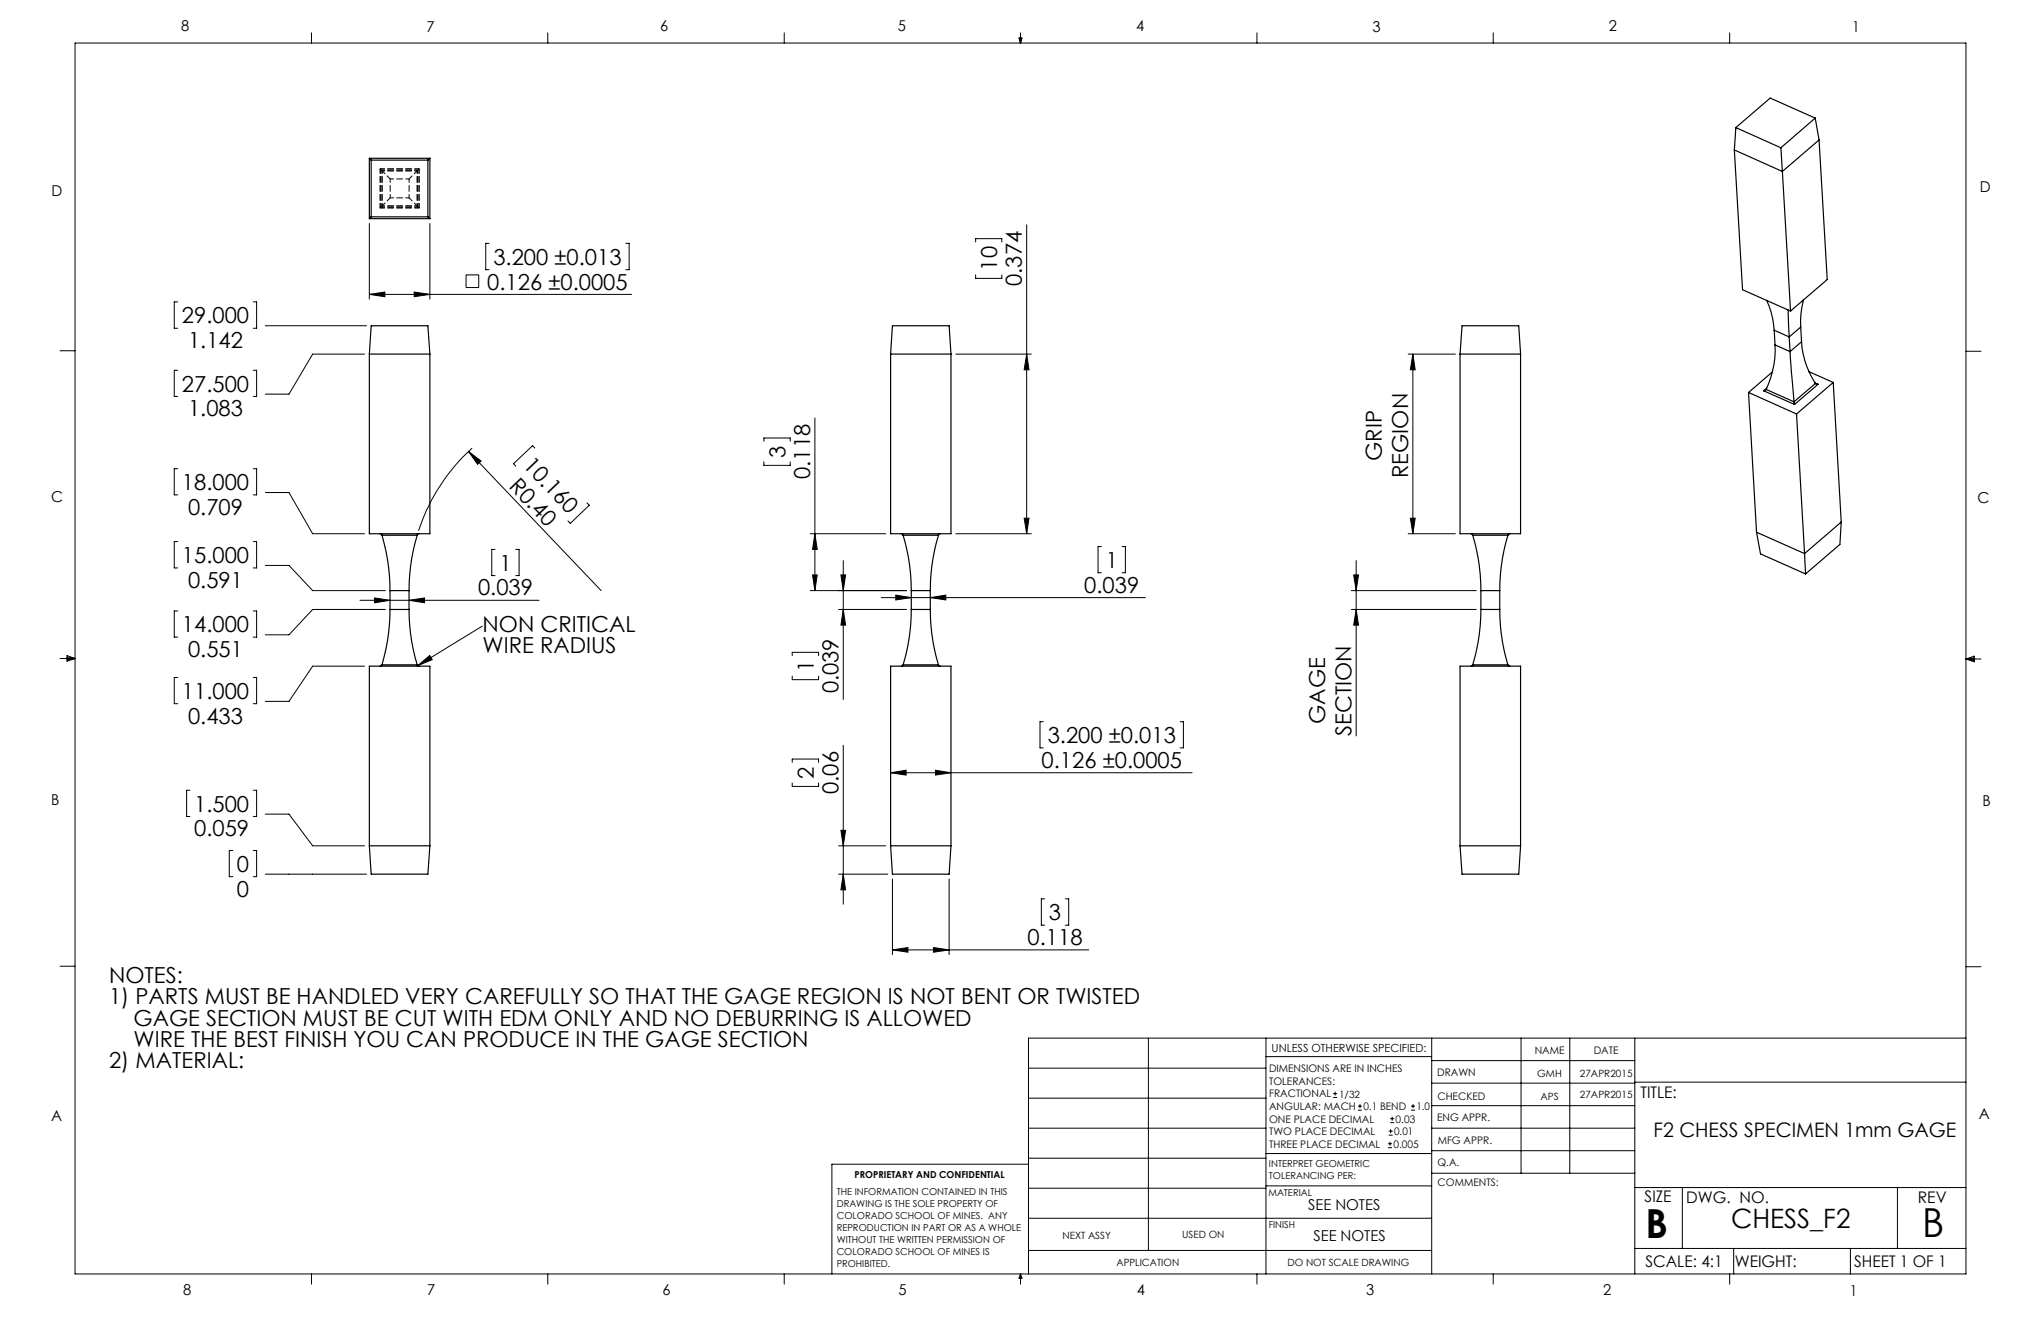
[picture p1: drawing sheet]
<svg xmlns="http://www.w3.org/2000/svg" width="432mm" height="279mm" viewBox="0 0 432 279" stroke-linecap="round" stroke-linejoin="round" font-family="sans-serif">
<g fill="none" stroke="#000" stroke-width=".21">
<path d="M15.9 9.1h400v260.4h-400zM65.9 6.9v2.2M115.9 6.9v2.2M165.9 6.9v2.2M215.6 8h.6l-.3 1.1zM215.7 8l.2 1.1M215.9 6.9v2.2M216 8l-.1 1.1M265.9 6.9v2.2M315.9 6.9v2.2M365.9 6.9v2.2M78.1 47.3v16"/>
<path d="M90.9 47.3v16M98.6 58.1h2.7v2.7h-2.7zM103.5 51.5h-.7v5.5h.7M132.4 51.5h.7v5.5h-.7M206.4 51.2v-.7h5.5v.7M206.4 58.1v.8h5.5v-.8M217.2 47.6v65.3M12.7 74.2h3.2M37.6 63.9h-.7v5.5h.7M37.6 78.3h-.7v5.6h.7M53.6 63.9h.7v5.5h-.7M53.6 78.3h.7v5.6h-.7"/>
<path d="M56.1 68.9h21.4M77.1 74.9h-11l-5 8.5h-5M78.1 62.3h55.5M78.1 62.3l3.3-.5v1zM87.6 61.8l3.3 .5-3.3 .5zM202.2 74.9h16M217.2 74.9l.5 3.3h-1zM297.9 74.9h10M298.9 74.9l.5 3.3h-1zM298.9 74.9v38M415.9 74.3h3.2M37.6 99.1h-.7v5.6h.7"/>
<path d="M53.6 99.1h.7v5.6h-.7M99.1 95.5l2.7 2-.8 .7zM99.1 95.5l28.1 29.4M99.9 94.8a41.3 41.3 0 0 0-11.4 17.5M113.1 94.8l-.4-.5-4 3.8 .4 .5M161.6 93.3v-.7h5.6v.7M161.6 97.7v.7h5.6v-.7M172.4 88.4v36.5M37.6 114.5h-.7v5.6h.7M53.6 114.5h.7v5.6h-.7M56.1 119.6h5l5 5.3h15.4M56.1 104.2h5l5 8.7h11"/>
<path d="M104.7 116.2h-.7v5.5h.7M109.1 116.2h.7v5.5h-.7M124.2 106.4l.5 .5-4 3.8-.5-.5M171.4 112.9h16M172.4 112.9l.5 3.3h-1zM178.4 118.6v29.4M202.2 112.9h16M216.7 109.6h1l-.5 3.3zM233 115.6h-.7v5.5h.7M237.4 115.6h.7v5.5h-.7M286.9 118.6v37M297.9 112.9h10"/>
<path d="M298.4 109.6h1l-.5 3.3zM12.7 139.3h3.2M14.2 139.1l1.7 .2M14.2 138.7l1.7 .6-1.7 .5zM15.9 139.3l-1.7 .3M37.6 129.2h-.7v5.6h.7M53.6 129.2h.7v5.6h-.7M76.2 127h37.9M79.2 126.5l3.3 .5-3.3 .5zM81.5 128.9h-15.4l-5 5.4h-5M86.5 127l3.3-.5v1zM102 132.4l-13.6 8.4"/>
<path d="M167.6 138.7v-.7h5.6v.7M171.4 124.9h20.4M171.9 121.6h1l-.5 3.3zM177.4 128.9h14.4M177.9 121.6h1l-.5 3.3zM178.4 128.9l.5 3.3h-1zM186.4 126.4h55.9M189.5 125.9l3.3 .5-3.3 .5zM196.8 126.4l3.3-.5v1zM285.9 128.9h26.4M285.9 124.9h26.4M286.4 121.6h1l-.5 3.3z"/>
<path d="M286.9 128.9l.5 3.3h-1zM415.9 139.4h3.2M415.9 139.4l1.8-.6v1.2zM415.9 139.4l1.8 .3M417.7 139.2l-1.8 .2M37.6 143.3h-.7v5.5h.7M53.6 143.3h.7v5.5h-.7M77.1 140.9h-11l-5 7.4h-5M88.4 140.8l2.5-2.2 .5 .9zM167.6 143v.8h5.6v-.8M178.4 157.6v33.6M220.7 152.6h-.7v5.6h.7"/>
<path d="M249.7 152.6h.7v5.6h-.7M40.2 167.1h-.7v5.6h.7M49.2 179.9h-.7v5.5h.7M53.6 179.9h.7v5.5h-.7M53.6 167.1h.7v5.6h-.7M56.1 172.2h5l5 6.7h11M167.6 161.3v-.8h5.6v.8M167.6 165.6v.7h5.6v-.7M177.4 178.9h10M177.9 175.6h1l-.5 3.3zM188.4 163.4l3.3-.5v1zM188.4 163.4h63.8"/>
<path d="M197.9 162.9l3.3 .5-3.3 .5zM56.1 184.9h21.4M177.4 184.9h10.4M178.4 184.9l.5 3.3h-1zM188.8 185.9v16M200.8 185.9v16M221 190.1h-.7v5.6h.7M225.4 190.1h.7v5.6h-.7M12.7 204.4h3.2M188.8 200.9h41.5M188.8 200.9l3.3-.5v1zM197.5 200.4l3.3 .5-3.3 .5z"/>
<path d="M243 219.6v44.9M267.8 219.6v49.9M302.9 219.6v49.9M321.8 219.6v28.5M332.1 219.6v28.5M345.9 219.6v49.9M415.9 204.5h3.2M415.9 219.6h-198.3v49.9M217.6 238.6h50.2M217.6 232.3h50.2M217.6 225.9h50.2M267.8 223.5h35.1"/>
<path d="M282 232.1h.9M282 231.3h.9M282.5 230.9v.8M287.3 234.8h.8M287.3 234h.8M287.7 233.5v.9M293.8 239.3h.8M294.1 237.5h.9M294.1 236.6h.9M294.2 238.8v.9M294.5 236.2v.8M298.5 234.8h.9"/>
<path d="M298.5 234h.9M298.9 233.5v.9M302.9 233.9h43M302.9 229.1h43M302.9 224.3h43M302.9 238.6h43M345.9 228.9h70M217.6 257.7h85.3M217.6 251.3h50.2M217.6 245h50.2M217.6 246.2h-41.6v23.3M267.8 250.8h35.1"/>
<path d="M267.8 244h35.1M293.7 242.7h.8M293.7 241.9h.8M293.8 240.1h.8M294.1 241.5v.8M302.9 248.1h43M302.9 243.4h43M345.9 251.2h70M355.9 251.2v12.9M401.4 251.2v12.9M65.9 269.5v2.1M115.9 269.5v2.1"/>
<path d="M165.9 269.5v2.1M215.9 269.5v2.1M215.9 269.5l.3 .8h-.6zM217.6 264.5h85.3M265.9 269.5v2.1M315.9 269.5v2.1M345.9 264.1h70M365.9 269.5v2.1M366.8 264.1v5.4M391.5 264.1v5.4"/>
</g>
<g fill="#000">
<path d="M99.1 95.5l2.7 2-.8 .7zM88.4 140.8l2.5-2.2 .5 .9z"/>
<path d="M79.2 126.5l3.3 .5-3.3 .5zM86.5 127l3.3-.5v1zM189.5 125.9l3.3 .5-3.3 .5zM196.8 126.4l3.3-.5v1z"/>
<path d="M177.9 121.6h1l-.5 3.3zM178.4 128.9l.5 3.3h-1zM298.9 74.9l.5 3.3h-1zM298.4 109.6h1l-.5 3.3zM286.4 121.6h1l-.5 3.3zM286.9 128.9l.5 3.3h-1z"/>
<path d="M188.4 163.4l3.3-.5v1zM197.9 162.9l3.3 .5-3.3 .5z"/>
<path d="M178.4 184.9l.5 3.3h-1zM177.9 175.6h1l-.5 3.3zM171.9 121.6h1l-.5 3.3zM172.4 112.9l.5 3.3h-1zM216.7 109.6h1l-.5 3.3zM217.2 74.9l.5 3.3h-1z"/>
<path d="M197.5 200.4l3.3 .5-3.3 .5zM188.8 200.9l3.3-.5v1zM87.6 61.8l3.3 .5-3.3 .5zM78.1 62.3l3.3-.5v1z"/>
</g>
<g fill="none" stroke="#000" stroke-width=".25">
<path d="M78.1 33.5v12.7M78.1 33.5l.4 .4M78.1 33.5h12.8M78.5 33.9v12M78.5 33.9h12M90.5 33.9v12M90.9 33.5v12.7M90.9 33.5l-.4 .4M366.9 31.7l10.2 4.6M366.9 31.7l1.8 29.6 10.1 4.5M367.2 27l-.3 4.7M367.2 27l9.6 4.3"/>
<path d="M376.8 31.3l.3 5M377.1 36.3l1.7 29.5M384 25l-7.2 6.3M384 25l.8 4.6M384 25l-9.5-4.3-7.3 6.3M384.8 29.6l-7.7 6.7M384.8 29.6l1.8 29.5-7.8 6.7M78.1 46.2h12.8M78.5 45.9h12M78.5 45.9l-.4 .3M90.5 45.9l.4 .3M78.1 74.9v38h12.8v-38"/>
<path d="M78.1 74.9h12.8M78.1 74.9l.4-6h12l.4 6M188.4 74.9h12.8M188.4 74.9v38h12.8v-38M188.4 74.9l.4-6h12l.4 6M308.9 74.9h12.8M308.9 74.9v38h12.8v-38M308.9 74.9l.4-6h12l.4 6M373.8 63.5a17.3 17.3 0 0 1 1.6 6.3M374.9 78.7l-5 4.3M375.4 69.8l3.1 1.5M375.4 69.8l.1 3.2"/>
<path d="M375.5 73a19.8 19.8 0 0 1-1.8 9.4M375.5 73l3.2 1.4M378.3 65.6l.2 5.7M378.5 71.3l.2 3.1M378.7 74.4l.9 10.6M381 69.2l-2.5 2.1M381 69.2l.1 3.1M381.1 72.3a17.9 17.9 0 0 0 3 8.8M381.1 72.3l-2.4 2.1M381.5 63.5v.4a17.2 17.2 0 0 0-.5 5.3M382.7 78.6l5.1 2.3M369.9 83l10.2 4.6"/>
<path d="M369.9 83l1.7 29.6M373.1 82.7l6.6 2.8M373.7 82.4l-.6 .3M373.7 82.4l5.9 2.6M373.8 82.1l-.7 .6M379.6 85l.1 .5M380.1 87.6l1.7 29.5M384 81l.6 .3M384.1 81.1l.5 .2M384.1 81.1l-4.5 3.9M384.6 81.3l-4.9 4.2M387.8 80.9l-7.7 6.7"/>
<path d="M387.8 80.9l1.7 29.5M80.4 112.9l.4 .3M80.8 113.2l.8 3.3 .6 3.3 .3 5.1M80.8 113.2h7.5M88.3 113.2l-1.2 4.9-.4 3.4-.2 3.4M88.7 112.9l-.4 .3M190.7 112.9l.4 .3M191.1 113.2l1.1 4.9 .5 3.4 .1 3.4M191.1 113.2h7.4M198.5 113.2l-1.1 4.9-.4 3.4-.2 3.4M198.9 112.9l-.4 .3M311.2 112.9l.4 .3"/>
<path d="M311.6 113.2l1.1 4.9 .5 3.4 .1 3.4M311.6 113.2h7.4M319 113.2l-1.1 4.9-.5 3.4-.1 3.4M319.4 112.9l-.4 .3M371.6 112.6l10.2 4.5M371.6 112.6l.9 4.6 9.5 4.2M381.8 117.1l.2 4.3M389.5 110.4l-7.7 6.7M389.5 110.4l-.2 4.7-7.3 6.3M82.5 128.9l-.3 5.1-.6 3.3-.8 3.3M82.5 128.9h4M82.5 124.9h4"/>
<path d="M82.5 124.9v4M86.5 128.9l.2 3.4 .4 3.4 1.2 4.9M86.5 124.9v4M192.8 128.9l-.1 3.4-.5 3.4-1.1 4.9M192.8 128.9h4M192.8 124.9h4M192.8 124.9v4M196.8 128.9l.2 3.4 .4 3.4 1.1 4.9M196.8 124.9v4M313.3 128.9l-.1 3.4-.5 3.4-1.1 4.9M313.3 128.9h4M313.3 124.9h4"/>
<path d="M313.3 124.9v4M317.3 128.9l.1 3.4 .5 3.4 1.1 4.9M317.3 124.9v4M80.8 140.6l-.4 .3M80.8 140.6h7.5M88.3 140.6l.4 .3M191.1 140.6l-.4 .3M191.1 140.6h7.4M198.5 140.6l.4 .3M311.6 140.6l-.4 .3M311.6 140.6h7.4M319 140.6l.4 .3"/>
<path d="M78.1 178.9h12.8M78.1 178.9v-38h12.8v38M78.1 178.9l.4 6h12l.4-6M188.4 178.9h12.8M188.4 178.9v-38h12.8v38M188.4 178.9l.4 6h12l.4-6M308.9 178.9h12.8M308.9 178.9v-38h12.8v38M308.9 178.9l.4 6h12l.4-6"/>
</g>
<path d="M80.4 35.7h8.3M88.7 35.7v8.3M80.4 44v-8.3M88.7 44h-8.3" fill="none" stroke="#000" stroke-width=".21" stroke-dasharray="1.3 .6" stroke-dashoffset=".3"/>
<path d="M80.8 36.1l-.4-.4M88.7 35.7l-.4 .4M80.8 43.6l-.4 .4M88.7 44l-.4-.4" fill="none" stroke="#000" stroke-width=".21" stroke-dasharray="1.3 .6"/>
<path d="M80.8 36.1l1.7 1.7M86.5 37.8l1.8-1.7M82.5 41.8l-1.7 1.8M86.5 41.8l1.8 1.8" fill="none" stroke="#000" stroke-width=".21" stroke-dasharray="1.3 .6" stroke-dashoffset=".4"/>
<path d="M82.5 37.8h4M86.5 37.8v4M82.5 41.8v-4M86.5 41.8h-4" fill="none" stroke="#000" stroke-width=".21" stroke-dasharray="1.3 .6" stroke-dashoffset=".5"/>
<path d="M80.8 36.1v7.5M88.3 36.1h-7.5M80.8 43.6h7.5M88.3 43.6v-7.5" fill="none" stroke="#000" stroke-width=".21" stroke-dasharray="1.3 .6" stroke-dashoffset=".7"/>
<g font-size="8.5">
<text x="348.1" y="261.8">B</text>
<text x="406.7" y="261.6">B</text>
</g>
<text font-size="5.6" x="366.2" y="259.8">CHESS_F2</text>
<g font-size="4.7">
<text x="104.4" y="56">3.200 ±0.013</text>
<text x="211" y="57.2" transform="rotate(-90 211 57.2)">10</text>
<text x="103.1" y="61.2">0.126 ±0.0005</text>
<text x="216.2" y="60.5" transform="rotate(-90 216.2 60.5)">0.374</text>
<text x="38.5" y="68.4">29.000</text>
<text x="39.8" y="73.6">1.142</text>
<text x="38.5" y="82.8">27.500</text>
<text x="39.8" y="88.1">1.083</text>
<text x="110.5" y="98.5" transform="rotate(46 110.5 98.5)">10.160</text>
<text x="166.2" y="96.8" transform="rotate(-90 166.2 96.8)">3</text>
<text x="171.4" y="101.3" transform="rotate(-90 171.4 101.3)">0.118</text>
<text x="292.4" y="97.5" transform="rotate(-90 292.4 97.5)">GRIP</text>
<text x="297.9" y="101.1" transform="rotate(-90 297.9 101.1)">REGION</text>
<text x="38.5" y="103.6">18.000</text>
<text x="107.5" y="103" transform="rotate(46 107.5 103)">R0.40</text>
<text x="39.8" y="108.9">0.709</text>
<text x="38.5" y="119.1">15.000</text>
<text x="39.8" y="124.3">0.591</text>
<text x="101.1" y="125.9">0.039</text>
<text x="105.7" y="120.7">1</text>
<text x="229.4" y="125.4">0.039</text>
<text x="233.9" y="120.1">1</text>
<text x="38.5" y="133.7">14.000</text>
<text x="102.1" y="133.6">NON CRITICAL</text>
<text x="39.8" y="139">0.551</text>
<text x="102.1" y="138.2">WIRE RADIUS</text>
<text x="172.2" y="142.1" transform="rotate(-90 172.2 142.1)">1</text>
<text x="38.5" y="147.8">11.000</text>
<text x="177.4" y="146.7" transform="rotate(-90 177.4 146.7)">0.039</text>
<text x="39.8" y="153.1">0.433</text>
<text x="280.4" y="153.1" transform="rotate(-90 280.4 153.1)">GAGE</text>
<text x="285.9" y="155.6" transform="rotate(-90 285.9 155.6)">SECTION</text>
<text x="221.7" y="157.2">3.200 ±0.013</text>
<text x="172.2" y="164.7" transform="rotate(-90 172.2 164.7)">2</text>
<text x="177.4" y="167.9" transform="rotate(-90 177.4 167.9)">0.06</text>
<text x="220.4" y="162.4">0.126 ±0.0005</text>
<text x="41.1" y="171.7">1.500</text>
<text x="41.1" y="176.9">0.059</text>
<text x="50.1" y="184.4">0</text>
<text x="50.1" y="189.6">0</text>
<text x="221.9" y="194.6">3</text>
<text x="217.4" y="199.9">0.118</text>
<text x="23.1" y="207.9">NOTES:</text>
<text x="23.1" y="212.4">1) PARTS MUST BE HANDLED VERY CAREFULLY SO THAT THE GAGE REGION IS NOT BENT OR TWISTED</text>
<text x="28.2" y="216.9">GAGE SECTION MUST BE CUT WITH EDM ONLY AND NO DEBURRING IS ALLOWED</text>
<text x="28.2" y="221.4">WIRE THE BEST FINISH YOU CAN PRODUCE IN THE GAGE SECTION</text>
<text x="23.1" y="226">2) MATERIAL:</text>
</g>
<text font-size="4.2" x="349.9" y="240.4">F2 CHESS SPECIMEN 1mm GAGE</text>
<g font-size="3.4">
<text x="347.1" y="232.3">TITLE:</text>
<text x="347.9" y="254.3">SIZE</text>
<text x="356.7" y="254.4">DWG. NO.</text>
<text x="405.7" y="254.5">REV</text>
<text x="348.1" y="267.9">SCALE: 4:1</text>
<text x="367" y="268">WEIGHT:</text>
<text x="392.3" y="268">SHEET 1 OF 1</text>
</g>
<g font-size="3.2">
<text x="38.3" y="6.7">8</text>
<text x="90.2" y="6.7">7</text>
<text x="139.7" y="6.5">6</text>
<text x="190" y="6.5">5</text>
<text x="240.4" y="6.5">4</text>
<text x="290.4" y="6.7">3</text>
<text x="340.4" y="6.5">2</text>
<text x="391.9" y="6.7">1</text>
<text x="10.9" y="41.6">D</text>
<text x="418.9" y="40.7">D</text>
<text x="10.9" y="106.3">C</text>
<text x="418.4" y="106.4">C</text>
<text x="10.8" y="170.2">B</text>
<text x="419.4" y="170.6">B</text>
<text x="10.8" y="237.2">A</text>
<text x="418.6" y="236.8">A</text>
<text x="276.8" y="256">SEE NOTES</text>
<text x="277.9" y="262.4">SEE NOTES</text>
<text x="38.8" y="273.8">8</text>
<text x="90.4" y="273.8">7</text>
<text x="140.2" y="273.8">6</text>
<text x="190.1" y="273.9">5</text>
<text x="240.5" y="273.8">4</text>
<text x="289" y="273.9">3</text>
<text x="339.1" y="273.8">2</text>
<text x="391.4" y="274.1">1</text>
</g>
<text font-size="2.4" x="269" y="222.4">UNLESS OTHERWISE SPECIFIED:</text>
<g font-size="2.2">
<text x="268.5" y="226.8">DIMENSIONS ARE IN INCHES</text>
<text x="304.1" y="227.7">DRAWN</text>
<text x="324.7" y="222.9">NAME</text>
<text x="337.2" y="222.9">DATE</text>
<text x="268.5" y="229.5">TOLERANCES:</text>
<text x="268.5" y="232.1">FRACTIONAL</text>
<text x="304.1" y="232.6">CHECKED</text>
<text x="268.5" y="237.4">ONE PLACE DECIMAL</text>
<text x="268.5" y="234.8">ANGULAR: MACH</text>
<text x="288.4" y="234.8">0.1 BEND</text>
<text x="295.3" y="237.4">0.03</text>
<text x="299.7" y="234.8">1.0</text>
<text x="304" y="237.2">ENG APPR.</text>
<text x="268.5" y="242.7">THREE PLACE DECIMAL</text>
<text x="268.5" y="240.1">TWO PLACE DECIMAL</text>
<text x="294.8" y="242.7">0.005</text>
<text x="294.9" y="240.1">0.01</text>
<text x="304.2" y="241.9">MFG APPR.</text>
<text x="304.1" y="246.7">Q.A.</text>
<text x="304.1" y="250.9">COMMENTS:</text>
</g>
<g font-size="2.1">
<text x="325.2" y="227.7">GMH</text>
<text x="334.2" y="227.7">27APR2015</text>
<text x="283.3" y="232.1">1/32</text>
<text x="325.9" y="232.6">APS</text>
<text x="334.2" y="232.3">27APR2015</text>
<text x="224.8" y="262">NEXT ASSY</text>
<text x="250.1" y="261.9">USED ON</text>
<text x="236.2" y="267.8">APPLICATION</text>
<text x="272.4" y="267.8">DO NOT SCALE DRAWING</text>
</g>
<g font-size="2">
<text x="180.8" y="249.2">PROPRIETARY AND CONFIDENTIAL</text>
<text x="268.5" y="246.8">INTERPRET GEOMETRIC</text>
<text x="268.5" y="249.4">TOLERANCING PER:</text>
<text x="177" y="252.8">THE INFORMATION CONTAINED IN THIS</text>
<text x="177" y="255.3">DRAWING IS THE SOLE PROPERTY OF</text>
<text x="177" y="257.8">COLORADO SCHOOL OF MINES. ANY</text>
<text x="268.3" y="252.9">MATERIAL</text>
<text x="177" y="260.3">REPRODUCTION IN PART OR AS A WHOLE</text>
<text x="177" y="262.9">WITHOUT THE WRITTEN PERMISSION OF</text>
<text x="268.4" y="259.7">FINISH</text>
<text x="177" y="265.4">COLORADO SCHOOL OF MINES IS</text>
<text x="177" y="267.9">PROHIBITED.</text>
</g>
</svg>
